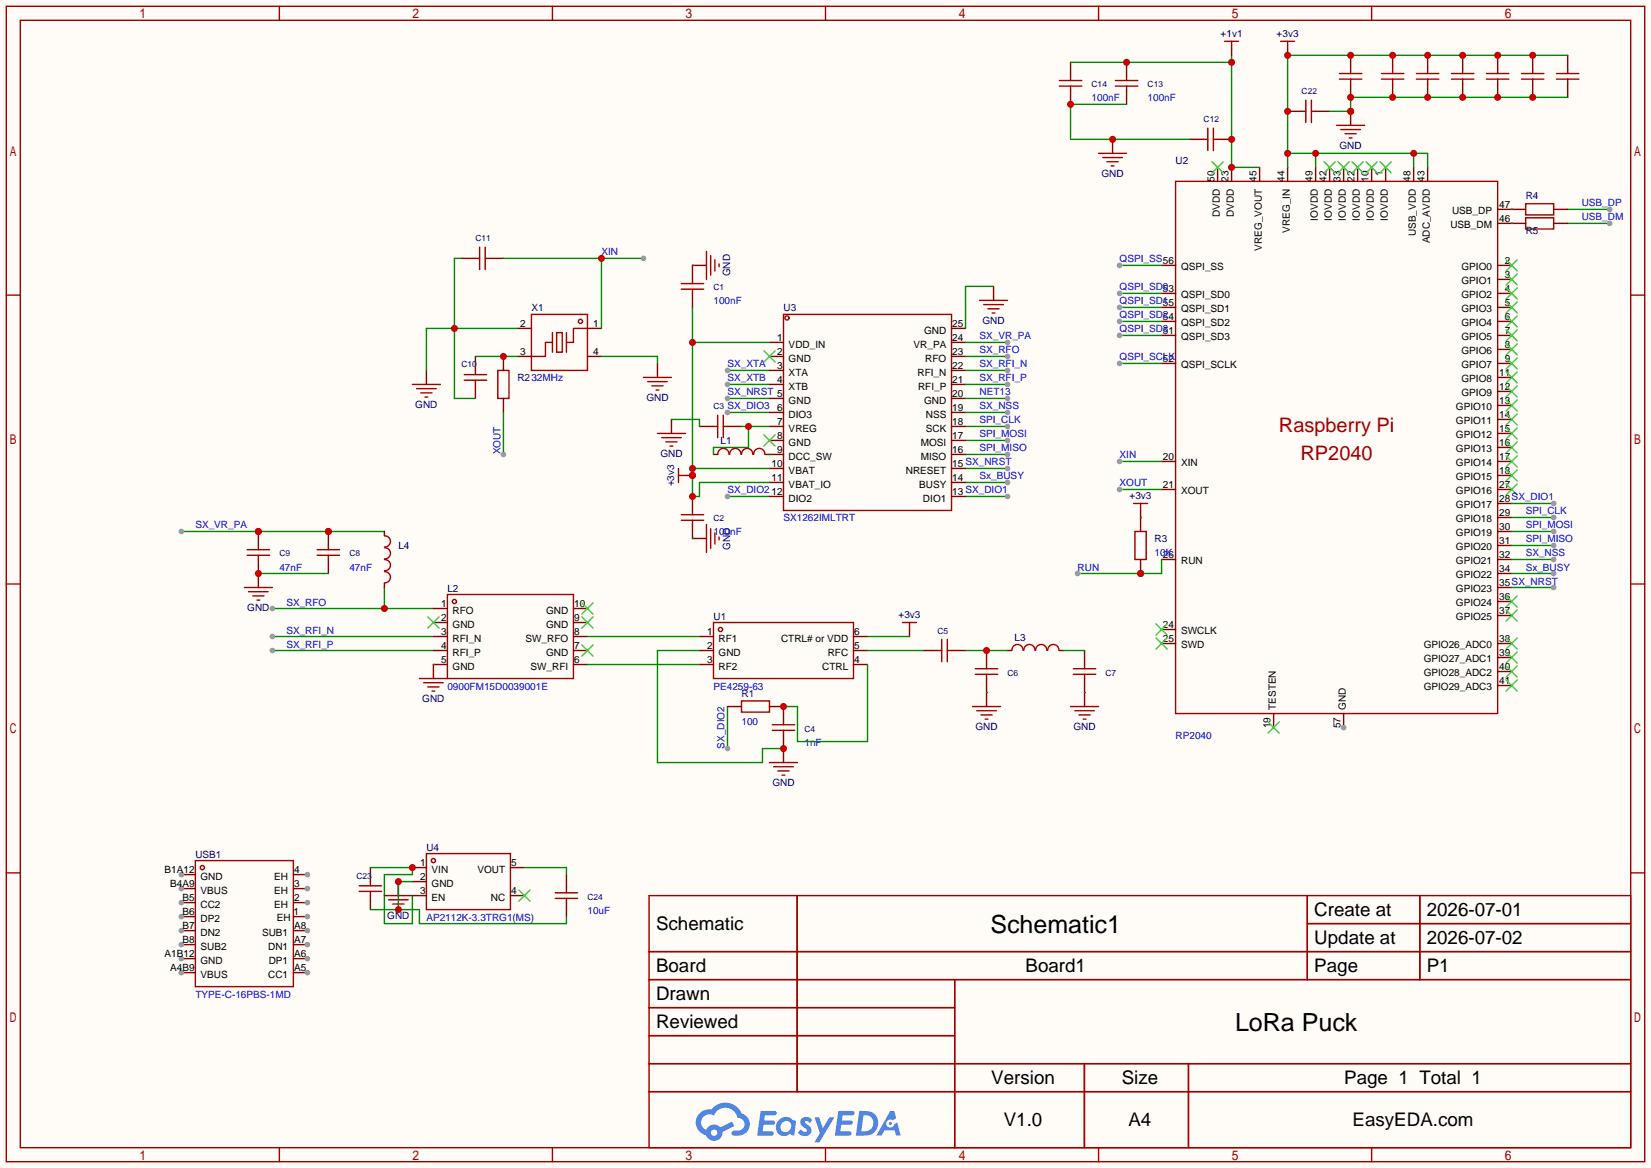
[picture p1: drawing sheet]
<svg xmlns="http://www.w3.org/2000/svg" width="299mm" height="212mm" viewBox="0 0 299 212" stroke-linecap="round" stroke-linejoin="round" font-family="sans-serif">
<path d="M0 0h299.5v211.8h-299.5z" fill="#fffcf7"/>
<g fill="none" stroke="#a10000" stroke-width=".25">
<path d="M1.1 1.1h297.2v209.6h-297.2zM3.7 3.7h292.1v204.5h-292.1zM50.7 1.1v2.6M100.2 1.1v2.6M149.7 1.1v2.6M199.3 1.1v2.6M248.8 1.1v2.6M1.1 53.5h2.6M295.8 53.5h2.5M1.1 105.9h2.6M295.8 105.9h2.5M1.1 158.3h2.6"/>
<path d="M295.8 158.3h2.5M117.7 162.4h178.1v45.8h-178.1zM117.7 172.6h178.1M117.7 177.7h178.1M144.6 162.4v35.6M173.2 177.7v30.5M237.1 162.4v15.3M237.1 167.5h58.7M257.5 162.4v15.3M117.7 182.8h55.5M117.7 192.9h178.1M117.7 187.8h55.5"/>
<path d="M117.7 198h178.1M196.7 192.9v15.3M215.6 192.9v15.3M50.7 208.2v2.5M100.2 208.2v2.5M149.7 208.2v2.5M199.3 208.2v2.5M248.8 208.2v2.5"/>
</g>
<g fill="#5487ff">
<path d="M145.5 202.8a1.3 1.3 0 0 1 1.8 .3l-.4 .6a.54 .54 0 0 0-.9-.2l.1 .2a1.58 1.58 0 0 1 1.1 1.6 1.43 1.43 0 0 1-2.5 .1l.5-.6a.64 .64 0 0 0 .5 .5 .64 .64 0 0 0 .7-.3l-.2-.2a1.6 1.6 0 0 1-1-1.6z"/>
<path d="M147.7 202.7h.9l.7 1.9 1.1-1.9h.9l-2.7 4.5h-.9l1-1.7z"/>
<path d="M138 201.5h1.6a1.31 1.31 0 0 1 1.2 .2 .4 .4 0 0 1-.3 .6h-1.8l-.1 .9h1.6a.4 .4 0 0 1 .4 .4 .4 .4 0 0 1-.4 .4h-1.7l-.2 1.2h.8a1.23 1.23 0 0 1 1.2 .2 .39 .39 0 0 1-.3 .6h-2.7z"/>
<path d="M152.1 201.5h1.6a1.32 1.32 0 0 1 1.3 .2 .39 .39 0 0 1-.4 .6h-1.7l-.2 .9h1.7a.4 .4 0 0 1 .3 .4 .4 .4 0 0 1-.4 .4h-1.7l-.2 1.2h.8a1.23 1.23 0 0 1 1.2 .2 .39 .39 0 0 1-.3 .6h-2.7z"/>
<path d="M161.5 201.5h.7l.4 1.3-.7 .4a.75 .75 0 0 0-1.1 .3 .75 .75 0 0 0 .5 1 .75 .75 0 0 0 .9-.6l.6-.3 .6 2.4h-.9l-.2-1h-1.9l-.5 1h-.9z"/>
<path d="M155.9 201.5l-.7 4.5h1.5a2.27 2.27 0 0 0 2.6-2.3 2.27 2.27 0 0 0-2.7-2.2zM156.6 202.3a1.5 1.5 0 0 1 1.8 1.5 1.5 1.5 0 0 1-1.9 1.4h-.3z"/>
<path d="M141.3 203.1a1.62 1.62 0 0 0-.4 2.1 1.62 1.62 0 0 0 2 .7l.4-.3 .3 .3 .5 .1 .3-2.5-.2-.3h-.4a1.58 1.58 0 0 0-2.5-.1zM141.9 203.6a.99 .99 0 0 1 1.6 .3 .99 .99 0 0 1-.9 1.4 .94 .94 0 0 1-1-.5 .94 .94 0 0 1 .3-1.2z"/>
<path d="M126.9 201.9a2.37 2.37 0 0 0 1.2 4 1.54 1.54 0 0 0 1.7 1 1.54 1.54 0 0 0 1.3-1.6l2.1-1.1-.5-.8-2 1.1a1.57 1.57 0 0 0-2.6 .4 1.5 1.5 0 0 1-.8-2.1 1.5 1.5 0 0 1 2.2-.5 2.23 2.23 0 0 1 2.3-1.4 2.23 2.23 0 0 1 2 1.8 1.16 1.16 0 0 1 1.2 1.1 1.16 1.16 0 0 1-1 1.3h-.7a.47 .47 0 0 0-.6 .3 .47 .47 0 0 0 .4 .6 2.23 2.23 0 0 0 2.3-.7 2.23 2.23 0 0 0 .4-2.3 2.16 2.16 0 0 0-1.3-1.1 3.2 3.2 0 0 0-5.4-.7l-1.2 .1zM129 205.4a.58 .58 0 0 1 1.1 0 .58 .58 0 0 1-1.1 0z"/>
<circle cx="161.5" cy="203.8" r=".28"/>
</g>
<path d="M213.2 32.9h58.5v96.5h-58.5z" fill="none" stroke="#a10000" stroke-width=".25"/>
<g fill="none" stroke="#870000" stroke-width=".25">
<path d="M220.9 30.4v2.5M223.4 30.4v2.5M228.5 30.4v2.5M233.6 30.4v2.5M238.6 30.4v2.5M241.2 30.4v2.5M243.7 30.4v2.5M246.3 30.4v2.5M248.8 30.4v2.5M251.3 30.4v2.5M256.4 30.4v2.5M259 30.4v2.5"/>
<path d="M271.7 38h2.5M210.7 48.1h2.5M210.7 53.2h2.5M210.7 55.8h2.5M210.7 58.3h2.5M271.7 48.1h2.5M271.7 50.7h2.5M271.7 53.2h2.5M271.7 40.5h2.5M271.7 55.8h2.5M210.7 60.8h2.5M210.7 65.9h2.5"/>
<path d="M271.7 68.5h2.5M271.7 71h2.5M271.7 73.5h2.5M271.7 76.1h2.5M271.7 78.6h2.5M210.7 83.7h2.5M210.7 88.8h2.5M271.7 81.2h2.5M271.7 83.7h2.5M271.7 86.2h2.5M271.7 88.8h2.5M271.7 91.3h2.5"/>
<path d="M271.7 93.9h2.5M271.7 96.4h2.5M271.7 98.9h2.5M210.7 114.2h2.5M210.7 116.7h2.5M210.7 101.5h2.5M271.7 116.7h2.5M271.7 101.5h2.5M271.7 104h2.5M271.7 106.6h2.5M271.7 109.1h2.5M271.7 111.6h2.5"/>
<path d="M271.7 119.3h2.5M231 129.4v2.6M243.7 129.4v2.6M271.7 121.8h2.5M271.7 124.3h2.5"/>
</g>
<g fill="none" stroke="#3c3" stroke-width=".25">
<path d="M219.8 29.3l2.1 2.1M221.9 29.3l-2.1 2.1M240.2 29.3l2 2.1M242.2 29.3l-2 2.1M242.7 29.3l2 2.1M244.7 29.3l-2 2.1M245.2 29.3l2.1 2.1M247.3 29.3l-2.1 2.1M247.8 29.3l2 2.1M249.8 29.3l-2 2.1M250.3 29.3l2 2.1M252.3 29.3l-2 2.1"/>
<path d="M273.2 47.1l2 2M273.2 49.7l2 2M273.2 52.2l2 2M273.2 54.7l2 2.1M275.2 47.1l-2 2M275.2 49.7l-2 2M275.2 52.2l-2 2M275.2 54.7l-2 2.1M273.2 67.4l2 2.1M273.2 70l2 2M273.2 72.5l2 2M273.2 75.1l2 2"/>
<path d="M273.2 77.6l2 2M275.2 67.4l-2 2.1M275.2 70l-2 2M275.2 72.5l-2 2M275.2 75.1l-2 2M275.2 77.6l-2 2M273.2 80.1l2 2.1M273.2 82.7l2 2M273.2 85.2l2 2M273.2 87.8l2 2M275.2 80.1l-2 2.1M275.2 82.7l-2 2"/>
<path d="M275.2 85.2l-2 2M275.2 87.8l-2 2M209.7 113.2l2 2M209.7 115.7l2 2M211.7 113.2l-2 2M211.7 115.7l-2 2M273.2 108.1l2 2M273.2 110.6l2 2M273.2 115.7l2 2M273.2 118.2l2 2.1M275.2 108.1l-2 2M275.2 110.6l-2 2"/>
<path d="M275.2 115.7l-2 2M275.2 118.2l-2 2.1M230 130.9l2 2.1M232 130.9l-2 2.1M273.2 120.8l2 2M273.2 123.3l2 2M275.2 120.8l-2 2M275.2 123.3l-2 2"/>
</g>
<circle cx="243.7" cy="132" r=".51" fill="#999"/>
<path d="M271.7 58.3h2.5M271.7 60.8h2.5M271.7 63.4h2.5M271.7 65.9h2.5" fill="none" stroke="#870000" stroke-width=".25"/>
<path d="M273.2 57.3l2 2M273.2 59.8l2 2M275.2 57.3l-2 2M275.2 59.8l-2 2M273.2 62.4l2 2M273.2 64.9l2 2M275.2 62.4l-2 2M275.2 64.9l-2 2" fill="none" stroke="#3c3" stroke-width=".25"/>
<path d="M132 67.2h7.6" fill="none" stroke="#008700" stroke-width=".25"/>
<circle cx="132" cy="67.2" r=".51" fill="#999"/>
<path d="M132 69.7h7.6" fill="none" stroke="#008700" stroke-width=".25"/>
<circle cx="132" cy="69.7" r=".51" fill="#999"/>
<path d="M175.1 85h7.7" fill="none" stroke="#008700" stroke-width=".25"/>
<circle cx="182.8" cy="85" r=".51" fill="#999"/>
<path d="M274.2 106.6h7.6" fill="none" stroke="#008700" stroke-width=".25"/>
<circle cx="281.8" cy="106.6" r=".51" fill="#999"/>
<path d="M132 72.3h7.6" fill="none" stroke="#008700" stroke-width=".25"/>
<circle cx="132" cy="72.3" r=".51" fill="#999"/>
<path d="M203.1 88.8h7.6" fill="none" stroke="#008700" stroke-width=".25"/>
<circle cx="203.1" cy="88.8" r=".51" fill="#999"/>
<path d="M175.1 90h7.7" fill="none" stroke="#008700" stroke-width=".25"/>
<circle cx="182.8" cy="90" r=".51" fill="#999"/>
<path d="M203.1 83.7h7.6" fill="none" stroke="#008700" stroke-width=".25"/>
<circle cx="203.1" cy="83.7" r=".51" fill="#999"/>
<path d="M274.2 91.3h7.6" fill="none" stroke="#008700" stroke-width=".25"/>
<circle cx="281.8" cy="91.3" r=".51" fill="#999"/>
<path d="M132 128.1v7.7" fill="none" stroke="#008700" stroke-width=".25"/>
<circle cx="132" cy="135.8" r=".51" fill="#999"/>
<path d="M132 90h7.6" fill="none" stroke="#008700" stroke-width=".25"/>
<circle cx="132" cy="90" r=".51" fill="#999"/>
<path d="M132 74.8h7.6" fill="none" stroke="#008700" stroke-width=".25"/>
<circle cx="132" cy="74.8" r=".51" fill="#999"/>
<path d="M175.1 87.5h7.7" fill="none" stroke="#008700" stroke-width=".25"/>
<circle cx="182.8" cy="87.5" r=".51" fill="#999"/>
<path d="M274.2 98.9h7.6" fill="none" stroke="#008700" stroke-width=".25"/>
<circle cx="281.8" cy="98.9" r=".51" fill="#999"/>
<path d="M175.1 82.4h7.7" fill="none" stroke="#008700" stroke-width=".25"/>
<circle cx="182.8" cy="82.4" r=".51" fill="#999"/>
<path d="M274.2 96.4h7.6" fill="none" stroke="#008700" stroke-width=".25"/>
<circle cx="281.8" cy="96.4" r=".51" fill="#999"/>
<path d="M175.1 79.9h7.7" fill="none" stroke="#008700" stroke-width=".25"/>
<circle cx="182.8" cy="79.9" r=".51" fill="#999"/>
<path d="M175.1 77.3h7.7" fill="none" stroke="#008700" stroke-width=".25"/>
<circle cx="182.8" cy="77.3" r=".51" fill="#999"/>
<g fill="none" stroke="#a10000" stroke-width=".25">
<path d="M142.1 57h30.5v35.6h-30.5z"/>
<circle cx="142.7" cy="57.7" r=".38"/>
</g>
<g fill="none" stroke="#870000" stroke-width=".25">
<path d="M172.6 59.6h2.5M139.6 62.1h2.5M139.6 64.6h2.5M139.6 67.2h2.5M139.6 69.7h2.5M139.6 72.3h2.5M139.6 74.8h2.5M139.6 77.3h2.5M139.6 79.9h2.5M172.6 62.1h2.5M172.6 64.6h2.5M172.6 67.2h2.5"/>
<path d="M172.6 69.7h2.5M172.6 72.3h2.5M172.6 74.8h2.5M172.6 77.3h2.5M172.6 79.9h2.5M139.6 82.4h2.5M139.6 85h2.5M139.6 87.5h2.5M139.6 90h2.5M172.6 82.4h2.5M172.6 85h2.5M172.6 87.5h2.5"/>
<path d="M172.6 90h2.5"/>
</g>
<path d="M138.6 63.6l2 2.1M138.6 78.9l2 2M140.6 63.6l-2 2.1M140.6 78.9l-2 2" fill="none" stroke="#3c3" stroke-width=".25"/>
<path d="M175.1 72.3h7.7" fill="none" stroke="#008700" stroke-width=".25"/>
<circle cx="182.8" cy="72.3" r=".51" fill="#999"/>
<path d="M175.1 69.7h7.7" fill="none" stroke="#008700" stroke-width=".25"/>
<circle cx="182.8" cy="69.7" r=".51" fill="#999"/>
<path d="M175.1 67.2h7.7" fill="none" stroke="#008700" stroke-width=".25"/>
<circle cx="182.8" cy="67.2" r=".51" fill="#999"/>
<path d="M175.1 62.1h7.7" fill="none" stroke="#008700" stroke-width=".25"/>
<circle cx="182.8" cy="62.1" r=".51" fill="#999"/>
<path d="M49.4 115.4h29.2" fill="none" stroke="#008700" stroke-width=".25"/>
<circle cx="49.4" cy="115.4" r=".51" fill="#999"/>
<path d="M32.9 96.4h36.8" fill="none" stroke="#008700" stroke-width=".25"/>
<g fill="#c00">
<circle cx="46.9" cy="96.4" r=".63"/>
<circle cx="59.6" cy="96.4" r=".63"/>
</g>
<circle cx="32.9" cy="96.4" r=".51" fill="#999"/>
<path d="M175.1 64.6h7.7" fill="none" stroke="#008700" stroke-width=".25"/>
<circle cx="182.8" cy="64.6" r=".51" fill="#999"/>
<path d="M49.4 118h29.2" fill="none" stroke="#008700" stroke-width=".25"/>
<circle cx="49.4" cy="118" r=".51" fill="#999"/>
<path d="M49.4 110.4h29.2M69.7 106.6v3.8" fill="none" stroke="#008700" stroke-width=".25"/>
<circle cx="69.7" cy="110.4" r=".63" fill="#c00"/>
<circle cx="49.4" cy="110.4" r=".51" fill="#999"/>
<path d="M180.2 51.9v2.6M77.3 67.2v2.5M119.3 65.9v2.6M121.8 76.1v2.5M178.9 125.6v2.5M196.7 125.6v2.5" fill="none" stroke="#870000" stroke-width=".25"/>
<g fill="none" stroke="#a10000" stroke-width=".25">
<path d="M177.7 54.5h5.1M178.4 55.2h3.6M179.2 56h2M180 56.8h.5M74.8 69.7h5.1M75.6 70.5h3.5M76.3 71.2h2.1M77.1 72h.5M116.7 68.5h5.1M117.5 69.2h3.5M118.2 70h2.1M119 70.7h.5"/>
<path d="M119.3 78.6h5M120 79.4h3.6M120.8 80.1h2M121.5 80.9h.5M176.4 128.1h5.1M177.2 128.9h3.5M177.9 129.7h2.1M178.7 130.4h.5M194.2 128.1h5.1M194.9 128.9h3.6M195.7 129.7h2M196.5 130.4h.5"/>
</g>
<path d="M180.2 51.9h-5.1v7.7M274.2 101.5h7.6" fill="none" stroke="#008700" stroke-width=".25"/>
<circle cx="281.8" cy="101.5" r=".51" fill="#999"/>
<path d="M175.1 74.8h7.7" fill="none" stroke="#008700" stroke-width=".25"/>
<circle cx="182.8" cy="74.8" r=".51" fill="#999"/>
<g fill="none" stroke="#a10000" stroke-width=".25">
<path d="M192.2 14.6h4M192.2 15.6h4M194.2 13.8v.8M194.2 15.6v.8M236.9 18.2v4M237.9 18.2v4M218.3 25.3h.8M219.1 23.2v4.1M220.1 23.2v4.1M220.1 25.3h.8M236.1 20.2h.8M237.9 20.2h.7"/>
<path d="M84.2 69h4.1M84.2 67.9h4.1M86.2 67.2v.7M86.2 69v.7M57.5 99.7h4.1M57.5 100.7h4.1M194.7 121.3h4.1M194.7 122.3h4.1M196.7 120.5v.8M196.7 122.3v.8"/>
</g>
<path d="M194.2 11.3v2.5M194.2 16.4v2.5M215.8 25.3h2.5M220.9 25.3h2.5M233.6 20.2h2.5M238.6 20.2h2.6M86.2 64.6v2.6M86.2 69.7v2.6M59.6 96.4v2.5M59.6 101.5v2.5M196.7 118v2.5M196.7 123.1v2.5" fill="none" stroke="#870000" stroke-width=".25"/>
<circle cx="59.6" cy="96.4" r=".63" fill="#c00"/>
<g fill="none" stroke="#a10000" stroke-width=".25">
<path d="M129.4 77.3h.8M130.2 75.3v4.1M131.2 75.3v4.1M131.2 77.3h.8M44.8 99.7h4.1M59.6 98.9v.8M44.8 100.7h4.1M59.6 100.7v.8M140.1 132.5h4M140.1 131.4h4M142.1 130.7v.7M142.1 132.5v.7"/>
<path d="M176.9 121.3h4.1M176.9 122.3h4.1M178.9 120.5v.8M178.9 122.3v.8"/>
</g>
<path d="M126.9 77.3h2.5M132 77.3h2.5M46.9 96.4v2.5M46.9 101.5v2.5M178.9 118v2.5M142.1 128.1v2.6M142.1 133.2v2.6M178.9 123.1v2.5" fill="none" stroke="#870000" stroke-width=".25"/>
<circle cx="46.9" cy="96.4" r=".63" fill="#c00"/>
<g fill="none" stroke="#a10000" stroke-width=".25">
<path d="M202.3 14.6h4.1M202.3 15.6h4.1M204.3 13.8v.8M204.3 15.6v.8M243 13.3h4M243 14.4h4M245 12.6v.7M245 14.4v.7M250.6 13.3h4M250.6 14.4h4M252.6 12.6v.7M252.6 14.4v.7"/>
<path d="M256.9 13.3h4.1M256.9 14.4h4.1M259 12.6v.7M259 14.4v.7M263.3 13.3h4M263.3 14.4h4M265.3 12.6v.7M265.3 14.4v.7M269.6 13.3h4.1M269.6 14.4h4.1M271.7 12.6v.7M271.7 14.4v.7"/>
<path d="M276 13.3h4M276 14.4h4M278 12.6v.7M278 14.4v.7M282.3 13.3h4.1M282.3 14.4h4.1M284.4 12.6v.7M284.4 14.4v.7M86.2 46.9h.8M87 44.8v4.1M88 44.8v4.1M88 46.9h.8"/>
<path d="M123.6 52.5h4M123.6 51.4h4M125.6 50.7v.7M125.6 52.5v.7M46.9 98.9v.8M123.6 94.4h4M123.6 93.3h4M125.6 92.6v.7M125.6 94.4v.7M46.9 100.7v.8M170.1 118h.7M170.8 116v4"/>
<path d="M171.8 116v4M171.8 118h.8M67.2 159.9v.8M65.2 161.7h4M65.2 160.7h4M67.2 161.7v.7M100.7 162.9h4.1M100.7 161.9h4.1M102.7 161.2v.7M102.7 162.9v.8"/>
</g>
<g fill="none" stroke="#870000" stroke-width=".25">
<path d="M204.3 11.3v2.5M204.3 16.4v2.5M245 10v2.6M245 15.1v2.6M252.6 10v2.6M252.6 15.1v2.6M259 10v2.6M259 15.1v2.6M265.3 10v2.6M265.3 15.1v2.6M271.7 10v2.6M271.7 15.1v2.6"/>
<path d="M278 10v2.6M278 15.1v2.6M284.4 10v2.6M284.4 15.1v2.6M83.7 46.9h2.5M88.8 46.9h2.5M125.6 48.1v2.6M125.6 53.2v2.6M125.6 90v2.6M125.6 95.1v2.6M167.5 118h2.6M172.6 118h2.5"/>
<path d="M67.2 157.4v2.5M102.7 158.6v2.6M67.2 162.4v2.6M102.7 163.7v2.5"/>
</g>
<path d="M125.6 55.8v34.2h1.3v-2.5h12.7M125.6 62.1h14M125.6 85h14" fill="none" stroke="#008700" stroke-width=".25"/>
<g fill="#c00">
<circle cx="125.6" cy="62.1" r=".63"/>
<circle cx="125.6" cy="85" r=".63"/>
<circle cx="125.6" cy="86.2" r=".63"/>
<circle cx="125.6" cy="90" r=".63"/>
</g>
<path d="M124.3 86.2h1.3M165 114.2v1.2" fill="none" stroke="#870000" stroke-width=".25"/>
<path d="M163.7 112.9h2.5M165 112.9v1.3" fill="none" stroke="#a10000" stroke-width=".25"/>
<circle cx="125.6" cy="86.2" r=".63" fill="#c00"/>
<g fill="none" stroke="#a10000" stroke-width=".25">
<path d="M128.1 45.6v5.1M128.9 46.4v3.5M129.7 47.1v2M130.4 47.9v.5M123.1 85v2.5M123.1 86.2h1.2M128.1 95.1v5.1M128.9 95.9v3.5M129.7 96.6v2.1M130.2 82.4a1.01 1.01 0 0 1 1-1.1 1.01 1.01 0 0 1 1 1.1M130.4 97.4v.5M132.4 82.4a1.01 1.01 0 0 1 1-1.1 1.01 1.01 0 0 1 1 1.1"/>
<path d="M134.5 82.4a1.01 1.01 0 0 1 1-1.1 1.01 1.01 0 0 1 1 1.1M136.7 82.4a1.01 1.01 0 0 1 1-1.1 1.01 1.01 0 0 1 1 1.1M76.1 123.1h5.1M76.8 123.8h3.6M77.6 124.6h2M78.4 125.3h.5M139.6 138.3h5.1M140.3 139.1h3.6M141.1 139.8h2M141.9 140.6h.5"/>
</g>
<path d="M125.6 48.1h2.5M125.6 97.7h2.5M129.4 82.4h.8M138.8 82.4h.8M78.6 120.5v2.6M142.1 135.8v2.5" fill="none" stroke="#870000" stroke-width=".25"/>
<path d="M125.6 48.1h.1M134.5 77.3h5.1M135.8 77.3v3.9h-6.4v1.2M125.6 97.7h.1M139.6 82.4h.1" fill="none" stroke="#008700" stroke-width=".25"/>
<circle cx="135.8" cy="77.3" r=".63" fill="#c00"/>
<path d="M83.7 46.9h-1.3v25.4h3.8M93.9 59.6h-16.6v7.6M121.8 76.1h5.1v1.2" fill="none" stroke="#008700" stroke-width=".25"/>
<path d="M93.9 59.6h2.5M106.6 59.6h2.5M93.9 64.6h2.5M106.6 64.6h2.5" fill="none" stroke="#870000" stroke-width=".25"/>
<g fill="none" stroke="#a10000" stroke-width=".25">
<path d="M96.4 57h10.2v10.2h-10.2zM106.6 59.6h-2.6v2.5h-1.3M100.2 62.1h-1.3v2.5h-2.5M100.2 60.3v3.6M101 60.3h1v3.6h-1zM102.7 60.3v3.6"/>
<circle cx="105.3" cy="58.3" r=".38"/>
</g>
<circle cx="82.4" cy="59.6" r=".63" fill="#c00"/>
<path d="M86.2 64.6h7.7M109.1 64.6h10.2v1.3M274.2 93.9h7.6" fill="none" stroke="#008700" stroke-width=".25"/>
<circle cx="281.8" cy="93.9" r=".51" fill="#999"/>
<path d="M274.2 104h7.6" fill="none" stroke="#008700" stroke-width=".25"/>
<circle cx="281.8" cy="104" r=".51" fill="#999"/>
<g fill="none" stroke="#a10000" stroke-width=".25">
<path d="M81.2 107.8h22.8v15.3h-22.8zM129.4 112.9h25.4v10.2h-25.4zM134.5 127.1h5.1v2.1h-5.1z"/>
<circle cx="82.4" cy="109.1" r=".38"/>
<circle cx="130.7" cy="114.2" r=".38"/>
</g>
<g fill="none" stroke="#870000" stroke-width=".25">
<path d="M78.6 115.4h2.6M78.6 118h2.6M78.6 110.4h2.6M78.6 112.9h2.6M104 115.4h2.6M104 118h2.6M104 110.4h2.6M104 112.9h2.6M126.9 115.4h2.5M126.9 118h2.5M154.8 115.4h2.6M154.8 118h2.6"/>
<path d="M78.6 120.5h2.6M104 120.5h2.6M126.9 120.5h2.5M132 128.1h2.5M139.6 128.1h2.5M154.8 120.5h2.6"/>
</g>
<path d="M77.6 111.9l2 2M79.6 111.9l-2 2M105.5 117l2.1 2M105.5 111.9l2.1 2M105.5 109.3l2.1 2.1M107.6 117l-2.1 2M107.6 111.9l-2.1 2M107.6 109.3l-2.1 2.1" fill="none" stroke="#3c3" stroke-width=".25"/>
<path d="M126.9 118h-7.6v20.3h19v-2.5h3.8" fill="none" stroke="#008700" stroke-width=".25"/>
<circle cx="142.1" cy="135.8" r=".63" fill="#c00"/>
<path d="M157.4 120.5v14h-12.7v-6.4h-2.6" fill="none" stroke="#008700" stroke-width=".25"/>
<circle cx="142.1" cy="128.1" r=".63" fill="#c00"/>
<path d="M46.9 104h12.7M106.6 115.4h20.3M157.4 115.4h7.6M157.4 118h10.1M106.6 120.5h20.3" fill="none" stroke="#008700" stroke-width=".25"/>
<path d="M69.7 96.4v.8M46.9 104v2.6M69.7 105.8v.8M182.8 118h.7M192.2 118h.7" fill="none" stroke="#870000" stroke-width=".25"/>
<path d="M69.7 97.2a1.01 1.01 0 0 1 1.1 1 1.01 1.01 0 0 1-1.1 1M69.7 99.3a1.01 1.01 0 0 1 1.1 1.1 1.01 1.01 0 0 1-1.1 1M69.7 103.7a1.01 1.01 0 0 1 1.1 1 1.01 1.01 0 0 1-1.1 1M69.7 101.5a1.01 1.01 0 0 1 1.1 1 1.01 1.01 0 0 1-1.1 1M183.5 118a1.01 1.01 0 0 1 1.1-1.1 1.01 1.01 0 0 1 1 1.1M185.7 118a1.01 1.01 0 0 1 1-1.1 1.01 1.01 0 0 1 1 1.1M187.9 118a1.01 1.01 0 0 1 1-1.1 1.01 1.01 0 0 1 1 1.1M190 118a1.01 1.01 0 0 1 1.1-1.1 1.01 1.01 0 0 1 1 1.1" fill="none" stroke="#a10000" stroke-width=".25"/>
<circle cx="46.9" cy="104" r=".63" fill="#c00"/>
<path d="M44.3 106.6h5.1M45.1 107.3h3.5M45.8 108.1h2.1M46.6 108.8h.5" fill="none" stroke="#a10000" stroke-width=".25"/>
<path d="M175.1 118h7.7" fill="none" stroke="#008700" stroke-width=".25"/>
<circle cx="178.9" cy="118" r=".63" fill="#c00"/>
<path d="M192.9 118h3.8M178.9 125.6h.1M196.7 125.6h.1" fill="none" stroke="#008700" stroke-width=".25"/>
<path d="M90.3 67.2h2v5.1h-2z" fill="none" stroke="#a10000" stroke-width=".25"/>
<path d="M91.3 64.6v2.6" fill="none" stroke="#870000" stroke-width=".25"/>
<circle cx="91.3" cy="64.6" r=".63" fill="#c00"/>
<path d="M91.3 72.3v2.5" fill="none" stroke="#870000" stroke-width=".25"/>
<path d="M91.3 74.8v7.6" fill="none" stroke="#008700" stroke-width=".25"/>
<circle cx="91.3" cy="82.4" r=".51" fill="#999"/>
<path d="M91.3 46.9h25.4M109.1 46.9v12.7" fill="none" stroke="#008700" stroke-width=".25"/>
<circle cx="109.1" cy="46.9" r=".63" fill="#c00"/>
<circle cx="116.7" cy="46.9" r=".51" fill="#999"/>
<path d="M194.2 11.3h29.2M223.4 10v20.4h5.1" fill="none" stroke="#008700" stroke-width=".25"/>
<g fill="#c00">
<circle cx="223.4" cy="30.4" r=".63"/>
<circle cx="223.4" cy="25.3" r=".63"/>
<circle cx="223.4" cy="11.3" r=".63"/>
<circle cx="204.3" cy="11.3" r=".63"/>
</g>
<path d="M223.4 8.8v1.2M233.6 8.8v1.2M201.8 25.3v2.5M206.9 92.6v1.3" fill="none" stroke="#870000" stroke-width=".25"/>
<path d="M222.1 7.5h2.6M223.4 7.5v1.3M232.3 7.5h2.5M233.6 7.5v1.3M199.3 27.8h5M200 28.6h3.6M200.8 29.3h2M201.5 30.1h.6M205.6 91.3h2.6M206.9 91.3v1.3" fill="none" stroke="#a10000" stroke-width=".25"/>
<path d="M204.3 18.9h-10.1v6.4h21.6" fill="none" stroke="#008700" stroke-width=".25"/>
<g fill="#c00">
<circle cx="194.2" cy="18.9" r=".63"/>
<circle cx="201.8" cy="25.3" r=".63"/>
</g>
<path d="M284.4 10h-50.8v20.4M233.6 27.8h25.4v2.6M238.6 27.8v2.6M256.4 27.8v2.6" fill="none" stroke="#008700" stroke-width=".25"/>
<g fill="#c00">
<circle cx="256.4" cy="27.8" r=".63"/>
<circle cx="238.6" cy="27.8" r=".63"/>
<circle cx="233.6" cy="27.8" r=".63"/>
<circle cx="233.6" cy="20.2" r=".63"/>
<circle cx="233.6" cy="10" r=".63"/>
<circle cx="245" cy="10" r=".63"/>
<circle cx="252.6" cy="10" r=".63"/>
<circle cx="259" cy="10" r=".63"/>
<circle cx="265.3" cy="10" r=".63"/>
<circle cx="271.7" cy="10" r=".63"/>
<circle cx="278" cy="10" r=".63"/>
</g>
<path d="M284.4 17.7h-39.4v2.5h-3.8" fill="none" stroke="#008700" stroke-width=".25"/>
<g fill="#c00">
<circle cx="278" cy="17.7" r=".63"/>
<circle cx="271.7" cy="17.7" r=".63"/>
<circle cx="265.3" cy="17.7" r=".63"/>
<circle cx="259" cy="17.7" r=".63"/>
<circle cx="252.6" cy="17.7" r=".63"/>
<circle cx="245" cy="17.7" r=".63"/>
<circle cx="245" cy="20.2" r=".63"/>
</g>
<path d="M245 20.2v2.5" fill="none" stroke="#870000" stroke-width=".25"/>
<circle cx="245" cy="20.2" r=".63" fill="#c00"/>
<path d="M242.4 22.7h5.1M243.2 23.5h3.6M244 24.3h2M244.7 25h.5" fill="none" stroke="#a10000" stroke-width=".25"/>
<path d="M210.7 101.5v2.5h-15.2" fill="none" stroke="#008700" stroke-width=".25"/>
<circle cx="206.9" cy="104" r=".63" fill="#c00"/>
<circle cx="195.5" cy="104" r=".51" fill="#999"/>
<path d="M205.9 96.4h2v5.1h-2z" fill="none" stroke="#a10000" stroke-width=".25"/>
<path d="M206.9 93.9v2.5M206.9 101.5v2.5" fill="none" stroke="#870000" stroke-width=".25"/>
<circle cx="206.9" cy="104" r=".63" fill="#c00"/>
<path d="M284.4 40.5h7.6M206.9 93.9h.1" fill="none" stroke="#008700" stroke-width=".25"/>
<circle cx="292" cy="40.5" r=".51" fill="#999"/>
<path d="M284.4 38h7.6" fill="none" stroke="#008700" stroke-width=".25"/>
<circle cx="292" cy="38" r=".51" fill="#999"/>
<path d="M276.7 37h5.1v2h-5.1zM276.7 39.5h5.1v2h-5.1z" fill="none" stroke="#a10000" stroke-width=".25"/>
<path d="M274.2 38h2.5M281.8 38h2.6M274.2 40.5h2.5M281.8 40.5h2.6" fill="none" stroke="#870000" stroke-width=".25"/>
<path d="M274.2 38h.1M274.2 40.5h.1M203.1 60.8h7.6" fill="none" stroke="#008700" stroke-width=".25"/>
<circle cx="203.1" cy="60.8" r=".51" fill="#999"/>
<path d="M203.1 58.3h7.6" fill="none" stroke="#008700" stroke-width=".25"/>
<circle cx="203.1" cy="58.3" r=".51" fill="#999"/>
<path d="M203.1 55.8h7.6" fill="none" stroke="#008700" stroke-width=".25"/>
<circle cx="203.1" cy="55.8" r=".51" fill="#999"/>
<path d="M203.1 53.2h7.6" fill="none" stroke="#008700" stroke-width=".25"/>
<circle cx="203.1" cy="53.2" r=".51" fill="#999"/>
<path d="M203.1 48.1h7.6" fill="none" stroke="#008700" stroke-width=".25"/>
<circle cx="203.1" cy="48.1" r=".51" fill="#999"/>
<path d="M203.1 65.9h7.6" fill="none" stroke="#008700" stroke-width=".25"/>
<circle cx="203.1" cy="65.9" r=".51" fill="#999"/>
<g fill="none" stroke="#a10000" stroke-width=".25">
<path d="M35.4 156.1h17.8v22.8h-17.8zM77.3 154.8h15.3v10.2h-15.3z"/>
<circle cx="36.7" cy="157.4" r=".38"/>
<circle cx="78.6" cy="156.1" r=".38"/>
</g>
<path d="M32.9 158.6h2.5M74.8 157.4h2.5M74.8 159.9h2.5M92.6 157.4h2.5M74.8 162.4h2.5M92.6 162.4h2.5" fill="none" stroke="#870000" stroke-width=".25"/>
<path d="M94.1 161.4l2 2M96.1 161.4l-2 2" fill="none" stroke="#3c3" stroke-width=".25"/>
<circle cx="32.9" cy="158.6" r=".51" fill="#999"/>
<path d="M32.9 161.2h2.5" fill="none" stroke="#870000" stroke-width=".25"/>
<circle cx="32.9" cy="161.2" r=".51" fill="#999"/>
<path d="M32.9 163.7h2.5" fill="none" stroke="#870000" stroke-width=".25"/>
<circle cx="32.9" cy="163.7" r=".51" fill="#999"/>
<path d="M32.9 166.2h2.5" fill="none" stroke="#870000" stroke-width=".25"/>
<circle cx="32.9" cy="166.2" r=".51" fill="#999"/>
<path d="M32.9 168.8h2.5" fill="none" stroke="#870000" stroke-width=".25"/>
<circle cx="32.9" cy="168.8" r=".51" fill="#999"/>
<path d="M32.9 171.3h2.5" fill="none" stroke="#870000" stroke-width=".25"/>
<circle cx="32.9" cy="171.3" r=".51" fill="#999"/>
<path d="M32.9 173.9h2.5" fill="none" stroke="#870000" stroke-width=".25"/>
<circle cx="32.9" cy="173.9" r=".51" fill="#999"/>
<path d="M32.9 176.4h2.5" fill="none" stroke="#870000" stroke-width=".25"/>
<circle cx="32.9" cy="176.4" r=".51" fill="#999"/>
<path d="M53.2 176.4h2.6" fill="none" stroke="#870000" stroke-width=".25"/>
<circle cx="55.8" cy="176.4" r=".51" fill="#999"/>
<path d="M53.2 173.9h2.6" fill="none" stroke="#870000" stroke-width=".25"/>
<circle cx="55.8" cy="173.9" r=".51" fill="#999"/>
<path d="M53.2 171.3h2.6" fill="none" stroke="#870000" stroke-width=".25"/>
<circle cx="55.8" cy="171.3" r=".51" fill="#999"/>
<path d="M53.2 168.8h2.6" fill="none" stroke="#870000" stroke-width=".25"/>
<circle cx="55.8" cy="168.8" r=".51" fill="#999"/>
<path d="M53.2 166.2h2.6" fill="none" stroke="#870000" stroke-width=".25"/>
<circle cx="55.8" cy="166.2" r=".51" fill="#999"/>
<path d="M53.2 163.7h2.6" fill="none" stroke="#870000" stroke-width=".25"/>
<circle cx="55.8" cy="163.7" r=".51" fill="#999"/>
<path d="M53.2 161.2h2.6" fill="none" stroke="#870000" stroke-width=".25"/>
<circle cx="55.8" cy="161.2" r=".51" fill="#999"/>
<path d="M53.2 158.6h2.6" fill="none" stroke="#870000" stroke-width=".25"/>
<circle cx="55.8" cy="158.6" r=".51" fill="#999"/>
<path d="M67.2 157.4h7.6v1.2h-5.1v8.9h5.1v-5.1" fill="none" stroke="#008700" stroke-width=".25"/>
<circle cx="74.8" cy="157.4" r=".63" fill="#c00"/>
<path d="M72.3 159.9v2.5" fill="none" stroke="#870000" stroke-width=".25"/>
<path d="M69.7 162.4h5.1M70.5 163.2h3.5M71.2 164h2.1M72 164.7h.5" fill="none" stroke="#a10000" stroke-width=".25"/>
<path d="M74.8 159.9h-2.5v5.1M67.2 165h8.9v2.5h26.6v-1.3" fill="none" stroke="#008700" stroke-width=".25"/>
<g fill="#c00">
<circle cx="72.3" cy="159.9" r=".63"/>
<circle cx="72.3" cy="165" r=".63"/>
</g>
<path d="M78.6 120.5h.1M95.1 157.4h7.6v1.2" fill="none" stroke="#008700" stroke-width=".25"/>
<g font-size="4.5">
<text x="179.6" y="169.2">Schematic1</text>
<text x="224" y="187">LoRa Puck</text>
</g>
<g font-size="3.6" fill="#a00000">
<text x="232" y="78.3">Raspberry Pi</text>
<text x="235.9" y="83.3">RP2040</text>
</g>
<g font-size="3.4">
<text x="238.4" y="166.1">Create at</text>
<text x="258.8" y="166.1">2026-07-01</text>
<text x="119" y="168.7">Schematic</text>
<text x="238.4" y="171.2">Update at</text>
<text x="258.8" y="171.2">2026-07-02</text>
<text x="119" y="176.3">Board</text>
<text x="186" y="176.3">Board1</text>
<text x="238.4" y="176.3">Page</text>
<text x="258.8" y="176.3">P1</text>
<text x="119" y="181.4">Drawn</text>
<text x="119" y="186.5">Reviewed</text>
<text x="179.8" y="196.6">Version</text>
<text x="203.5" y="196.6">Size</text>
<text x="243.8" y="196.6">Page 1 Total 1</text>
<text x="182.1" y="204.2">V1.0</text>
<text x="204.7" y="204.2">A4</text>
<text x="245.3" y="204.2">EasyEDA.com</text>
</g>
<g font-size="1.8" fill="#000080">
<text x="221.4" y="6.7">+1v1</text>
<text x="231.6" y="6.7">+3v3</text>
<text x="213.2" y="29.8">U2</text>
<text x="243" y="27">GND</text>
<text x="199.8" y="32.1">GND</text>
<text x="276.7" y="36.2">R4</text>
<text x="276.7" y="42.5">R5</text>
<text x="132.4" y="50.1" transform="rotate(-90 132.4 50.1)">GND</text>
<text x="96.4" y="56.5">X1</text>
<text x="142.1" y="56.5">U3</text>
<text x="178.2" y="58.8">GND</text>
<text x="93.9" y="69.2">R232MHz</text>
<text x="75.3" y="74">GND</text>
<text x="117.2" y="72.7">GND</text>
<text x="119.8" y="82.9">GND</text>
<text x="130.7" y="80.6">L1</text>
<text x="122.3" y="88.2" transform="rotate(-90 122.3 88.2)">+3v3</text>
<text x="204.9" y="90.5">+3v3</text>
<text x="72.3" y="99.7">L4</text>
<text x="132.4" y="99.7" transform="rotate(-90 132.4 99.7)">GND</text>
<text x="209.4" y="98.4">R3</text>
<text x="81.2" y="107.3">L2</text>
<text x="44.8" y="110.8">GND</text>
<text x="129.4" y="112.4">U1</text>
<text x="163" y="112.1">+3v3</text>
<text x="184" y="116.2">L3</text>
<text x="76.6" y="127.3">GND</text>
<text x="134.5" y="126.3">R1</text>
<text x="176.9" y="132.4">GND</text>
<text x="194.7" y="132.4">GND</text>
<text x="140.1" y="142.6">GND</text>
<text x="35.4" y="155.5">USB1</text>
<text x="77.3" y="154.3">U4</text>
<text x="70.2" y="166.7">GND</text>
</g>
<g font-size="1.8" fill="#00f">
<text x="198" y="18.4">100nF</text>
<text x="208.2" y="18.4">100nF</text>
<text x="286.9" y="40">USB_DM</text>
<text x="286.9" y="37.4">USB_DP</text>
<text x="109.1" y="46.3">XIN</text>
<text x="203.1" y="47.6">QSPI_SS56</text>
<text x="203.1" y="52.7">QSPI_SD0</text>
<text x="129.4" y="55.2">100nF</text>
<text x="203.1" y="57.7">QSPI_SD2</text>
<text x="203.1" y="55.2">QSPI_SD1</text>
<text x="177.7" y="61.6">SX_VR_PA</text>
<text x="177.7" y="64.1">SX_RFO</text>
<text x="203.1" y="60.3">QSPI_SD3</text>
<text x="203.1" y="65.4">QSPI_SCLK</text>
<text x="132" y="66.6">SX_XTA</text>
<text x="132" y="69.2">SX_XTB</text>
<text x="132" y="71.7">SX_NRST 5</text>
<text x="177.7" y="71.7">NET13</text>
<text x="177.7" y="69.2">SX_RFI_P</text>
<text x="177.7" y="66.6">SX_RFI_N</text>
<text x="132" y="74.3">SX_DIO3</text>
<text x="177.7" y="76.8">SPI_CLK</text>
<text x="177.7" y="74.3">SX_NSS</text>
<text x="90.8" y="82.4" transform="rotate(-90 90.8 82.4)">XOUT</text>
<text x="177.7" y="81.9">SPI_MISO</text>
<text x="177.7" y="79.3">SPI_MOSI</text>
<text x="203.1" y="83.1">XIN</text>
<text x="132" y="89.5">SX_DIO2</text>
<text x="177.7" y="87">Sx_BUSY</text>
<text x="203.1" y="88.2">XOUT</text>
<text x="35.4" y="95.8">SX_VR_PA</text>
<text x="142.1" y="94.6">SX1262IMLTRT</text>
<text x="276.7" y="95.8">SPI_MOSI</text>
<text x="276.7" y="93.3">SPI_CLK</text>
<text x="129.4" y="97.1">100nF</text>
<text x="209.4" y="100.9">10K</text>
<text x="276.7" y="98.4">SPI_MISO</text>
<text x="276.7" y="100.9">SX_NSS</text>
<text x="50.7" y="103.5">47nF</text>
<text x="63.4" y="103.5">47nF</text>
<text x="195.5" y="103.5">RUN</text>
<text x="276.7" y="103.5">Sx_BUSY</text>
<text x="51.9" y="109.8">SX_RFO</text>
<text x="51.9" y="114.9">SX_RFI_N</text>
<text x="51.9" y="117.4">SX_RFI_P</text>
<text x="81.2" y="125.1">0900FM15D0039001E</text>
<text x="129.4" y="125.1">PE4259-63</text>
<text x="134.5" y="131.4">100</text>
<text x="131.4" y="135.8" transform="rotate(-90 131.4 135.8)">SX_DIO2</text>
<text x="145.9" y="135.2">1nF</text>
<text x="213.2" y="133.9">RP2040</text>
<text x="77.3" y="167">AP2112K-3.3TRG1(MS)</text>
<text x="106.6" y="165.7">10uF</text>
<text x="35.4" y="180.9">TYPE-C-16PBS-1MD</text>
</g>
<g font-size="1.8">
<text x="220.3" y="33" transform="rotate(-90 220.3 33)">50</text>
<text x="222.8" y="33" transform="rotate(-90 222.8 33)">23</text>
<text x="227.9" y="33" transform="rotate(-90 227.9 33)">45</text>
<text x="233" y="33" transform="rotate(-90 233 33)">44</text>
<text x="238.1" y="33" transform="rotate(-90 238.1 33)">49</text>
<text x="240.6" y="33" transform="rotate(-90 240.6 33)">42</text>
<text x="243.1" y="33" transform="rotate(-90 243.1 33)">33</text>
<text x="245.7" y="33" transform="rotate(-90 245.7 33)">22</text>
<text x="248.2" y="33" transform="rotate(-90 248.2 33)">10</text>
<text x="250.8" y="32" transform="rotate(-90 250.8 32)">1</text>
<text x="255.8" y="33" transform="rotate(-90 255.8 33)">48</text>
<text x="258.4" y="33" transform="rotate(-90 258.4 33)">43</text>
<text x="221.3" y="39.4" transform="rotate(-90 221.3 39.4)">DVDD</text>
<text x="223.8" y="39.4" transform="rotate(-90 223.8 39.4)">DVDD</text>
<text x="239" y="40" transform="rotate(-90 239 40)">IOVDD</text>
<text x="241.6" y="40" transform="rotate(-90 241.6 40)">IOVDD</text>
<text x="244.1" y="40" transform="rotate(-90 244.1 40)">IOVDD</text>
<text x="246.7" y="40" transform="rotate(-90 246.7 40)">IOVDD</text>
<text x="249.2" y="40" transform="rotate(-90 249.2 40)">IOVDD</text>
<text x="251.7" y="40" transform="rotate(-90 251.7 40)">IOVDD</text>
<text x="263.1" y="41.3">USB_DM</text>
<text x="263.4" y="38.7">USB_DP</text>
<text x="271.9" y="40.3">46</text>
<text x="271.9" y="37.8">47</text>
<text x="228.9" y="45.5" transform="rotate(-90 228.9 45.5)">VREG_VOUT</text>
<text x="234" y="42.2" transform="rotate(-90 234 42.2)">VREG_IN</text>
<text x="256.8" y="42.8" transform="rotate(-90 256.8 42.8)">USB_VDD</text>
<text x="259.4" y="44.1" transform="rotate(-90 259.4 44.1)">ADC_AVDD</text>
<text x="272.9" y="47.9">2</text>
<text x="210.9" y="53">53</text>
<text x="214.2" y="54">QSPI_SD0</text>
<text x="214.2" y="48.9">QSPI_SS</text>
<text x="265.1" y="48.9">GPIO0</text>
<text x="265.1" y="51.4">GPIO1</text>
<text x="265.1" y="54">GPIO2</text>
<text x="272.9" y="50.5">3</text>
<text x="272.9" y="53">4</text>
<text x="94.4" y="59.3">2</text>
<text x="107.6" y="59.3">1</text>
<text x="172.7" y="59.3">25</text>
<text x="210.9" y="58.1">54</text>
<text x="210.9" y="55.5">55</text>
<text x="214.2" y="59.1">QSPI_SD2</text>
<text x="214.2" y="56.5">QSPI_SD1</text>
<text x="265.1" y="56.5">GPIO3</text>
<text x="265.1" y="59.1">GPIO4</text>
<text x="272.9" y="55.5">5</text>
<text x="272.9" y="58.1">6</text>
<text x="94.4" y="64.3">3</text>
<text x="107.6" y="64.3">4</text>
<text x="141" y="61.8">1</text>
<text x="141" y="64.3">2</text>
<text x="143.1" y="63.1">VDD_IN</text>
<text x="143.1" y="65.6">GND</text>
<text x="165.7" y="63.1">VR_PA</text>
<text x="167.6" y="60.5">GND</text>
<text x="167.8" y="65.6">RFO</text>
<text x="172.7" y="64.3">23</text>
<text x="172.7" y="61.8">24</text>
<text x="210.9" y="60.6">51</text>
<text x="210.9" y="65.7">52</text>
<text x="214.2" y="61.6">QSPI_SD3</text>
<text x="265.1" y="61.6">GPIO5</text>
<text x="265.1" y="64.1">GPIO6</text>
<text x="272.9" y="60.6">7</text>
<text x="272.9" y="63.2">8</text>
<text x="272.9" y="65.7">9</text>
<text x="141" y="66.9">3</text>
<text x="141" y="69.4">4</text>
<text x="143.1" y="68.1">XTA</text>
<text x="143.1" y="70.7">XTB</text>
<text x="166.4" y="68.1">RFI_N</text>
<text x="166.5" y="70.7">RFI_P</text>
<text x="172.7" y="72">20</text>
<text x="172.7" y="69.4">21</text>
<text x="172.7" y="66.9">22</text>
<text x="214.2" y="66.7">QSPI_SCLK</text>
<text x="265.1" y="69.2">GPIO8</text>
<text x="265.1" y="71.8">GPIO9</text>
<text x="265.1" y="66.7">GPIO7</text>
<text x="271.9" y="68.2">11</text>
<text x="271.9" y="70.8">12</text>
<text x="141" y="74.5">6</text>
<text x="141" y="77">7</text>
<text x="143.1" y="73.2">GND</text>
<text x="143.1" y="75.8">DIO3</text>
<text x="167.6" y="73.2">GND</text>
<text x="167.9" y="75.8">NSS</text>
<text x="172.7" y="77">18</text>
<text x="172.7" y="74.5">19</text>
<text x="264.1" y="74.3">GPIO10</text>
<text x="264.1" y="76.8">GPIO11</text>
<text x="271.9" y="73.3">13</text>
<text x="271.9" y="75.9">14</text>
<text x="141" y="79.6">8</text>
<text x="141" y="82.1">9</text>
<text x="143.1" y="78.3">VREG</text>
<text x="143.1" y="80.8">GND</text>
<text x="143.1" y="83.4">DCC_SW</text>
<text x="167" y="83.4">MISO</text>
<text x="167" y="80.8">MOSI</text>
<text x="167.9" y="78.3">SCK</text>
<text x="172.7" y="82.1">16</text>
<text x="172.7" y="79.6">17</text>
<text x="210.9" y="83.5">20</text>
<text x="264.1" y="79.4">GPIO12</text>
<text x="264.1" y="81.9">GPIO13</text>
<text x="271.9" y="78.4">15</text>
<text x="271.9" y="80.9">16</text>
<text x="271.9" y="83.5">17</text>
<text x="140" y="84.7">10</text>
<text x="140" y="87.2">11</text>
<text x="140" y="89.7">12</text>
<text x="143.1" y="85.9">VBAT</text>
<text x="143.1" y="88.5">VBAT_IO</text>
<text x="164.3" y="85.9">NRESET</text>
<text x="166.7" y="88.5">BUSY</text>
<text x="172.7" y="89.7">13 SX_DIO1</text>
<text x="172.7" y="87.2">14</text>
<text x="172.7" y="84.7">15 SX_NRST</text>
<text x="210.9" y="88.6">21</text>
<text x="214.2" y="84.5">XIN</text>
<text x="214.2" y="89.5">XOUT</text>
<text x="264.1" y="84.5">GPIO14</text>
<text x="264.1" y="87">GPIO15</text>
<text x="264.1" y="89.5">GPIO16</text>
<text x="271.9" y="86">18</text>
<text x="271.9" y="88.6">27</text>
<text x="143.1" y="91">DIO2</text>
<text x="167.4" y="91">DIO1</text>
<text x="264.1" y="92.1">GPIO17</text>
<text x="264.1" y="94.6">GPIO18</text>
<text x="271.9" y="91.1">28SX_DIO1</text>
<text x="271.9" y="93.6">29</text>
<text x="210.9" y="101.3">26</text>
<text x="264.1" y="97.2">GPIO19</text>
<text x="264.1" y="99.7">GPIO20</text>
<text x="271.9" y="96.2">30</text>
<text x="271.9" y="98.7">31</text>
<text x="271.9" y="101.3">32</text>
<text x="214.2" y="102.2">RUN</text>
<text x="264.1" y="102.2">GPIO21</text>
<text x="264.1" y="104.8">GPIO22</text>
<text x="264.1" y="107.3">GPIO23</text>
<text x="271.9" y="103.8">34</text>
<text x="271.9" y="106.3">35SX_NRST</text>
<text x="80" y="110.1">1</text>
<text x="80" y="112.6">2</text>
<text x="82.1" y="111.3">RFO</text>
<text x="82.1" y="113.9">GND</text>
<text x="99" y="113.9">GND</text>
<text x="99" y="111.3">GND</text>
<text x="104.1" y="112.6">9</text>
<text x="104.1" y="110.1">10</text>
<text x="210.9" y="114">24</text>
<text x="264.1" y="109.9">GPIO24</text>
<text x="264.1" y="112.4">GPIO25</text>
<text x="271.9" y="108.9">36</text>
<text x="271.9" y="111.4">37</text>
<text x="80" y="115.1">3</text>
<text x="80" y="117.7">4</text>
<text x="82.1" y="116.4">RFI_N</text>
<text x="82.1" y="118.9">RFI_P</text>
<text x="95.3" y="116.4">SW_RFO</text>
<text x="99" y="118.9">GND</text>
<text x="104.1" y="117.7">7</text>
<text x="104.1" y="115.1">8</text>
<text x="128.3" y="115.1">1</text>
<text x="128.3" y="117.7">2</text>
<text x="130.4" y="116.4">RF1</text>
<text x="130.4" y="118.9">GND</text>
<text x="141.7" y="116.4">CTRL# or VDD</text>
<text x="150.1" y="118.9">RFC</text>
<text x="154.9" y="117.7">5</text>
<text x="154.9" y="115.1">6</text>
<text x="210.9" y="116.5">25</text>
<text x="214.2" y="114.9">SWCLK</text>
<text x="214.2" y="117.5">SWD</text>
<text x="258.2" y="117.5">GPIO26_ADC0</text>
<text x="271.9" y="116.5">38</text>
<text x="271.9" y="119">39</text>
<text x="80" y="120.2">5</text>
<text x="82.1" y="121.5">GND</text>
<text x="96.2" y="121.5">SW_RFI</text>
<text x="104.1" y="120.2">6</text>
<text x="128.3" y="120.2">3</text>
<text x="130.4" y="121.5">RF2</text>
<text x="149.1" y="121.5">CTRL</text>
<text x="154.9" y="120.2">4</text>
<text x="258.2" y="120">GPIO27_ADC1</text>
<text x="258.2" y="122.6">GPIO28_ADC2</text>
<text x="258.2" y="125.1">GPIO29_ADC3</text>
<text x="271.9" y="121.6">40</text>
<text x="271.9" y="124.1">41</text>
<text x="231.4" y="128.8" transform="rotate(-90 231.4 128.8)">TESTEN</text>
<text x="244.1" y="128.8" transform="rotate(-90 244.1 128.8)">GND</text>
<text x="230.4" y="132.1" transform="rotate(-90 230.4 132.1)">19</text>
<text x="243.1" y="132.1" transform="rotate(-90 243.1 132.1)">57</text>
<text x="29.9" y="158.3">B1A12</text>
<text x="30.9" y="160.9">B4A9</text>
<text x="36.4" y="159.6">GND</text>
<text x="49.8" y="159.6">EH</text>
<text x="53.3" y="160.9">3</text>
<text x="53.3" y="158.3">4</text>
<text x="76.2" y="157">1</text>
<text x="76.2" y="159.6">2</text>
<text x="78.3" y="158.3">VIN</text>
<text x="78.3" y="160.9">GND</text>
<text x="86.6" y="158.3">VOUT</text>
<text x="92.7" y="157">5</text>
<text x="33.1" y="163.4">B5</text>
<text x="33.1" y="165.9">B6</text>
<text x="36.4" y="162.1">VBUS</text>
<text x="36.4" y="164.7">CC2</text>
<text x="36.4" y="167.2">DP2</text>
<text x="49.8" y="164.7">EH</text>
<text x="49.8" y="162.1">EH</text>
<text x="50.2" y="166.9">EH</text>
<text x="53.2" y="165.9">1</text>
<text x="53.3" y="163.4">2</text>
<text x="76.2" y="162.1">3</text>
<text x="78.3" y="163.4">EN</text>
<text x="89" y="163.4">NC</text>
<text x="92.7" y="162.1">4</text>
<text x="29.9" y="173.6">A1B12</text>
<text x="33.1" y="168.5">B7</text>
<text x="33.1" y="171">B8</text>
<text x="36.4" y="169.7">DN2</text>
<text x="36.4" y="172.3">SUB2</text>
<text x="47.5" y="169.7">SUB1</text>
<text x="48.6" y="172.3">DN1</text>
<text x="53.3" y="173.6">A6</text>
<text x="53.3" y="171">A7</text>
<text x="53.3" y="168.5">A8</text>
<text x="30.9" y="176.1">A4B9</text>
<text x="36.4" y="174.8">GND</text>
<text x="36.4" y="177.4">VBUS</text>
<text x="48.6" y="177.4">CC1</text>
<text x="48.7" y="174.8">DP1</text>
<text x="53.3" y="176.1">A5</text>
</g>
<g font-size="1.5" fill="#000080">
<text x="198" y="15.8">C14</text>
<text x="208.2" y="15.8">C13</text>
<text x="236.1" y="17.1">C22</text>
<text x="218.3" y="22.2">C12</text>
<text x="86.2" y="43.8">C11</text>
<text x="129.4" y="52.7">C1</text>
<text x="83.7" y="66.6">C10</text>
<text x="129.4" y="74.3">C3</text>
<text x="129.4" y="94.6">C2</text>
<text x="50.7" y="100.9">C9</text>
<text x="63.4" y="100.9">C8</text>
<text x="170.1" y="114.9">C5</text>
<text x="182.8" y="122.5">C6</text>
<text x="200.5" y="122.5">C7</text>
<text x="145.9" y="132.7">C4</text>
<text x="64.6" y="159.3">C23</text>
<text x="106.6" y="163.2">C24</text>
</g>
</svg>
